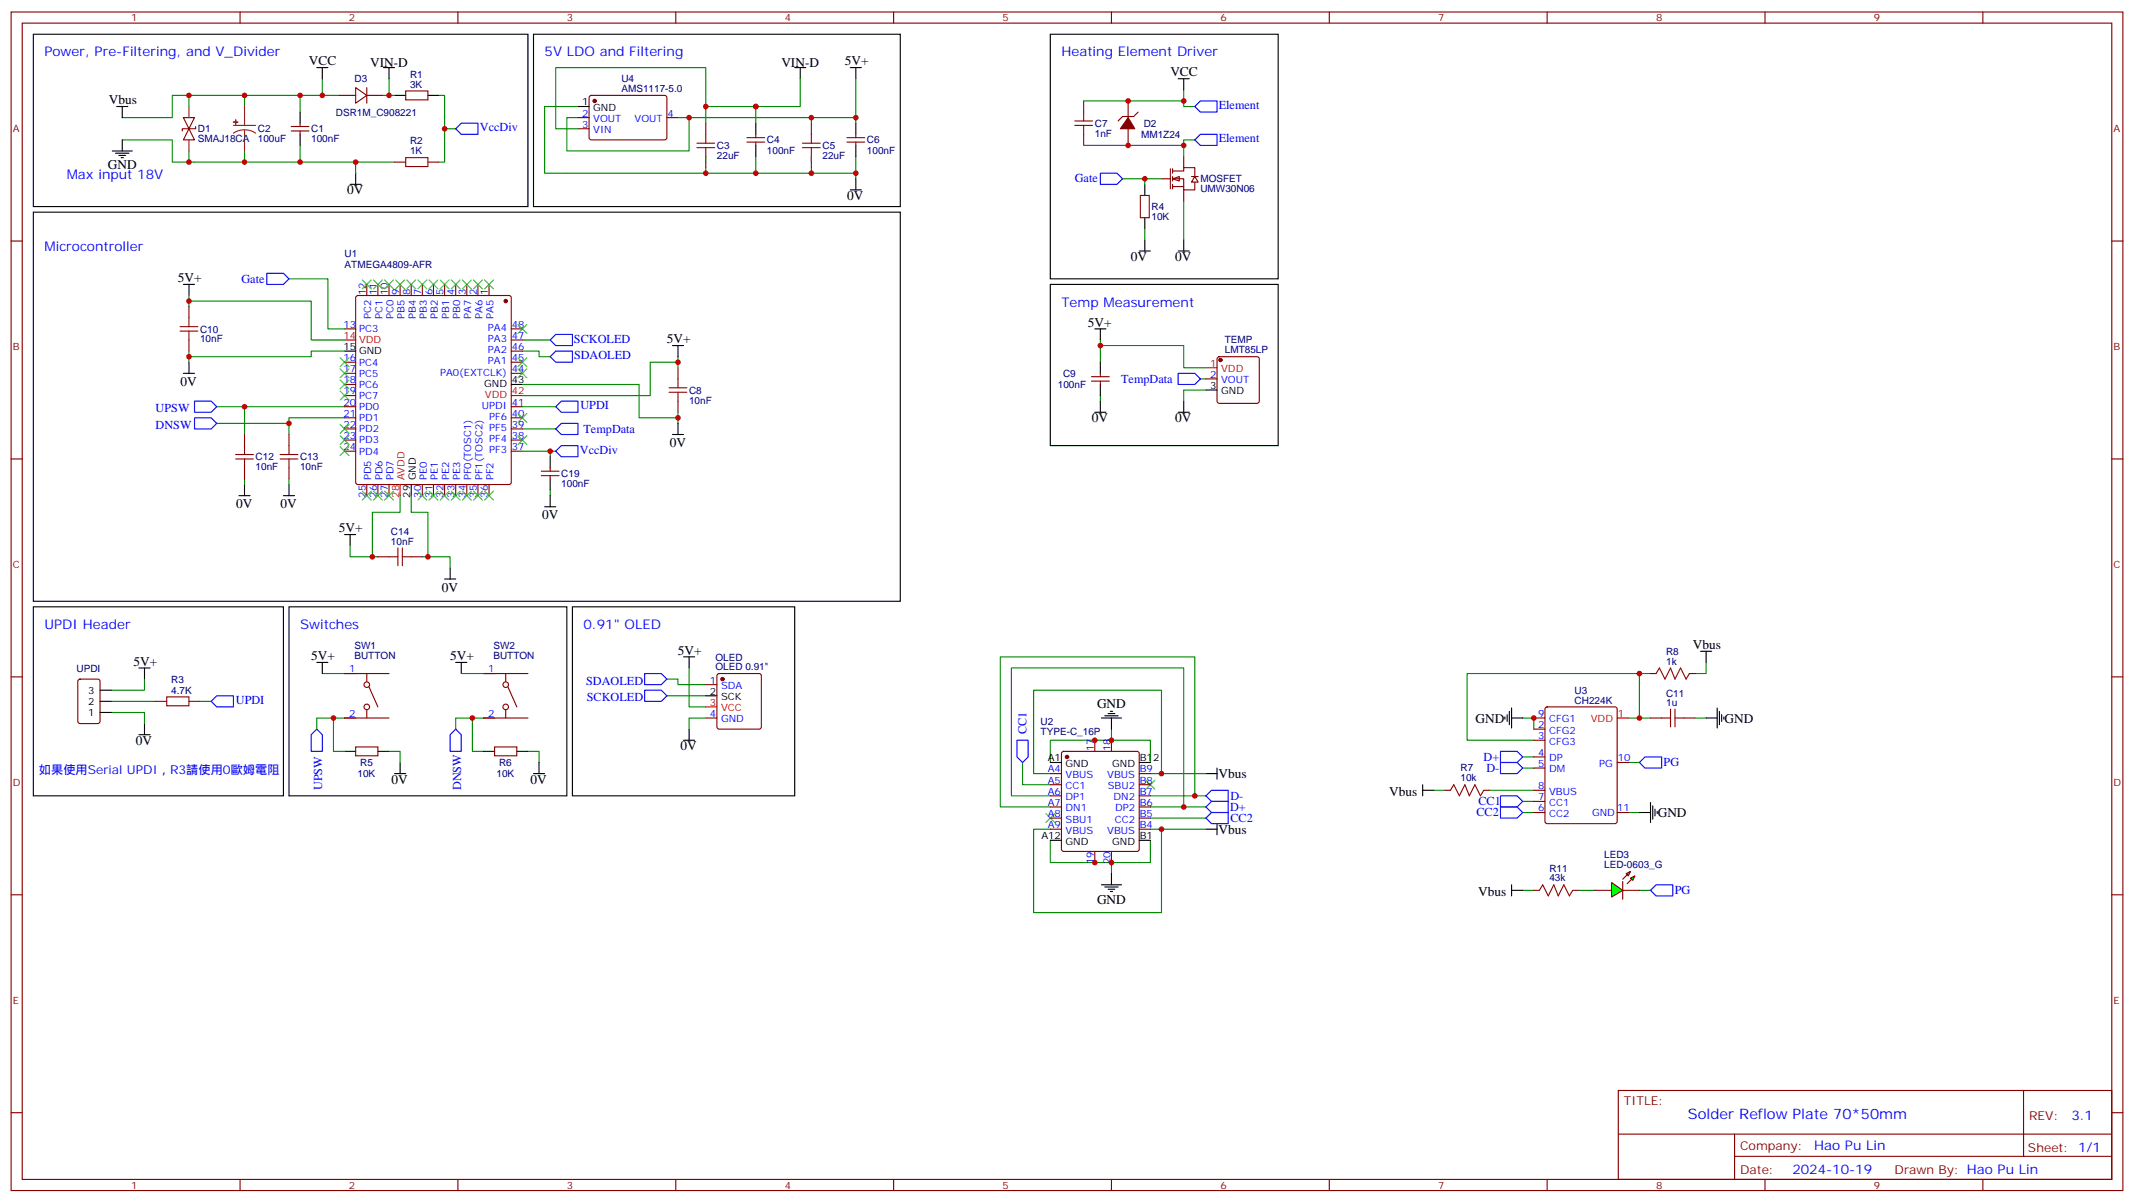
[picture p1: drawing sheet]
<svg xmlns="http://www.w3.org/2000/svg" width="677mm" height="381mm" viewBox="0 0 677 381" stroke-linecap="round" stroke-linejoin="round" font-family="sans-serif">
<g fill="none" stroke="#870000" stroke-width=".35">
<path d="M3.5 3.8h670.3v374h-670.3zM7.1 7.3h663.2v366.9h-663.2zM76.2 3.8v3.5M145.3 3.8v3.5M214.5 3.8v3.5M283.6 3.8v3.5M352.8 3.8v3.5M421.9 3.8v3.5M491.1 3.8v3.5M560.2 3.8v3.5M629.4 3.8v3.5M224 39.1v3.5"/>
<path d="M257.5 39.1v3.5M224 49.7v3.5M237.1 43.7h5.6M237.1 45.1h5.6M239.9 42.6v1.1M239.9 45.1v1M257.5 49.7v3.5M3.5 76.5h3.6M361.9 62h2.9v7.1h-2.9zM670.3 76.5h3.5M346.4 119.5h5.7M349.2 118.5v1"/>
<path d="M346.4 120.9h5.7M349.2 120.9v1.1M3.5 145.6h3.6M171.8 150.9h5.6M171.8 149.5h5.6M174.6 148.4v1.1M174.6 150.9v1.1M670.3 145.6h3.5M3.5 214.8h3.6M670.3 214.8h3.5M112.9 237h7v2.8h-7zM157 237h7v2.8h-7z"/>
<path d="M3.5 283.9h3.6M670.3 283.9h3.5M3.5 353.1h3.6M513.6 346h156.7v28.2h-156.7zM513.7 359.9h156.4M550.6 359.9v14.1M642.3 346v20.9M670.3 353.1h3.5M76.2 374.2v3.6M145.3 374.2v3.6M214.5 374.2v3.6M283.6 374.2v3.6"/>
<path d="M352.8 374.2v3.6M421.9 374.2v3.6M491.1 374.2v3.6M550.6 366.9h119.5M560.2 374.2v3.6M629.4 374.2v3.6"/>
</g>
<g fill="none" stroke="#008700" stroke-width=".35">
<path d="M61.7 30.3h15.9M77.6 30.3v3.5M95.2 30.3v5.3M102.3 25v5.3h-24.7M239.9 33.8v5.3M257.5 37.3v1.8M38.8 44.4h15.9v7h58.2M77.6 47.9v3.5M95.2 46.1v5.3M224 53.2v1.8M239.9 49.7v5.3M257.5 49.7v1.7"/>
<path d="M257.5 53.2v1.8M271.6 49.7v7M349.2 107.9v1.7M375.7 109.6h-26.5v5.3M68.8 129h40.6M77.6 129v8.9M91.7 134.3v3.6M109.4 132.6h-17.7v1.7h-22.9M349.2 125.5v1.8M77.6 152v1.7M91.7 152v1.7M174.6 143.2v1.7"/>
<path d="M174.6 155.5v1.8M153.5 227.8h-3.6v10.6h3.6M167.6 238.4h3.5v3.5"/>
</g>
<path d="M221.2 46.8h5.6M221.2 45.4h5.6M224 42.6v2.8M224 46.8v2.9M254.7 46.8h5.6M254.7 45.4h5.6M257.5 42.6v2.8M257.5 46.8v2.9" fill="none" stroke="#a10000" stroke-width=".35"/>
<path d="M61.7 132.6h5.3l1.8 1.7-1.8 1.8h-5.3zM61.7 127.3h5.3l1.8 1.7-1.8 1.8h-5.3z" fill="none" stroke="#00f" stroke-width=".35"/>
<g fill="none" stroke="#000" stroke-width=".35">
<path d="M10.6 10.9h157v54.6h-157zM169.3 10.9h116.5v54.6h-116.5zM333.4 10.9h72.3v77.6h-72.3zM239.9 39.1v3.5M111.1 58.5h3.6M112.9 55v3.5M239.9 46.1v3.6M271.6 56.7v3.6M363.4 58.5v3.5M269.9 60.3h3.5M361.6 79.7h3.5M363.4 69.1v3.5"/>
<path d="M363.4 76.1v3.6M373.9 79.7h3.6M375.7 76.1v3.6M333.4 90.2h72.3v51.2h-72.3zM58.2 118.5h3.5M60 114.9v3.6M349.2 114.9v3.6M347.5 130.8h3.5M349.2 122v3.5M349.2 127.3v3.5M373.9 130.8h3.6M375.7 127.3v3.5"/>
<path d="M75.8 157.3h3.6M77.6 153.7v3.6M90 157.3h3.5M91.7 153.7v3.6M174.6 144.9v3.5M174.6 152v3.5M174.6 157.3v3.5M172.9 160.8h3.5M10.6 192.5h79.4v60h-79.4zM91.7 192.5h88.2v60h-88.2zM181.7 192.5h70.5v60h-70.5zM144.6 210.2h3.6"/>
<path d="M146.4 210.2v3.5M44.1 233.1h3.5M45.9 229.6v3.5M109.4 238.4h3.5M119.9 238.4h3.6M153.5 238.4h3.5M164 238.4h3.6M217 234.9h3.5M218.7 231.4v3.5M125.2 245.5h3.6M127 241.9v3.6M169.3 245.5h3.6"/>
<path d="M171.1 241.9v3.6"/>
</g>
<path d="M372.2 56.7l2.1-.7v1.4z" fill="#fff" stroke="#870000" stroke-width=".35"/>
<g fill="none" stroke="#870000" stroke-width=".35">
<path d="M58.2 37.3h3.5l-1.7 3.6zM95.2 39.1v1M107.6 30.3h5.3M112.9 27.8l3.5 2.5-3.5 2.4zM116.4 30.3h5.3M116.4 27.8v4.9M128.8 28.9h7v2.8h-7zM344 32v3.6M358.1 32v5.3M361.2 35.6l-1.4 1.4h-3.5l-1.4 1.4M60 40.9l1.7 3.5h-3.5zM62.1 40.1v.8h-4.2v.7"/>
<path d="M92.4 41.6h5.7M92.4 40.1h5.7M95.2 41.6v1M125.2 51.4h3.6M135.8 51.4h3.5M268.8 43.7h5.7M268.8 45.1h5.7M271.6 42.6v1.1M271.6 45.1v1M344 42.6v3.5M358.1 40.9v5.2M368.7 56.7h2.8"/>
<path d="M371.5 53.6v6.3M372.2 54.3h3.5v-1.1h3.5v2.8M372.2 56.7h3.5v3.6h3.5v-2.5M372.2 59.2h3.5M372.2 53.6v1.4M372.2 56v1.4M372.2 58.5v1.4M375.7 49.7v3.5M378.2 56h2.1M379.2 56l1.1 1.8h-2.1zM375.7 60.3v3.5M60 97.3v3.5"/>
<path d="M113.1 94l.5-.2h48l.5 .2 .2 .5v58.5l-.3 .5-.4 .2h-48l-.5-.2-.2-.5v-58.5zM116.4 90.2v3.6M119.9 90.2v3.6M123.5 90.2v3.6M127 90.2v3.6M130.5 90.2v3.6M134.1 90.2v3.6M137.6 90.2v3.6M141.1 90.2v3.6M144.6 90.2v3.6M148.2 90.2v3.6M151.7 90.2v3.6"/>
<path d="M155.2 90.2v3.6M60 107.9v3.5M109.4 104.4h3.5M109.4 114.9h3.5M109.4 118.5h3.5M162.3 104.4h3.5M162.3 114.9h3.5M162.3 118.5h3.5M162.3 107.9h3.5M162.3 111.4h3.5M215.2 116.7v3.5M386.5 113.4l.5-.2h12l.5 .2 .2 .5v13.4l-.2 .5-.5 .2h-12l-.5-.2-.2-.5v-13.4z"/>
<path d="M77.6 137.9v3.5M91.7 137.9v3.5M109.4 122h3.5M109.4 125.5h3.5M109.4 129h3.5M109.4 132.6h3.5M109.4 136.1h3.5M109.4 139.6h3.5M162.3 129h3.5M162.3 132.6h3.5M162.3 136.1h3.5M162.3 139.6h3.5"/>
<path d="M215.2 127.3v3.5M382.8 120.2h3.5M77.6 148.4v3.6M91.7 148.4v3.6M109.4 143.2h3.5M116.4 153.7v3.6M119.9 153.7v3.6M123.5 153.7v3.6M134.1 153.7v3.6M137.6 153.7v3.6M141.1 153.7v3.6M144.6 153.7v3.6"/>
<path d="M148.2 153.7v3.6M151.7 153.7v3.6M155.2 153.7v3.6M162.3 143.2h3.5M119.9 176.7h3.6M130.5 176.7h3.6M24.9 215.7l.5-.2h5.6l.7 .4v13l-.4 .6-5.9 .1-.7-.5v-12.9zM109.4 213.7h14.1M116.4 213.7v2.5M117.1 217.9l2.8 6.4M153.5 213.7h14.1M160.5 213.7v2.5"/>
<path d="M161.2 217.9l2.8 6.4M224 217.2h3.5M227.8 213.9l.4-.2h12.7l.5 .2 .3 .5v16.2l-.3 .5-.5 .3h-12.7l-.5-.3-.2-.5v-16.2zM49.4 222.5h3.5M60 222.5h3.5M109.4 227.8h14.1M116.4 225.4v2.4M153.5 227.8h14.1M160.5 225.4v2.4M224 227.8h3.5M337.1 238.6l.5-.2h23.3l.5 .2 .2 .5v30.4l-.2 .5-.5 .2h-23.3l-.5-.3-.2-.4v-30.4zM347.5 234.9v3.5"/>
<path d="M352.8 234.9v3.5M333.4 245.5h3.5M333.4 249h3.5M333.4 252.5h3.5M333.4 256h3.5M333.4 259.6h3.5M361.6 245.5h3.5M361.6 249h3.5M361.6 252.5h3.5M361.6 256h3.5M361.6 259.6h3.5M333.4 263.1h3.5"/>
<path d="M347.5 270.2v3.5M352.8 270.2v3.5M361.6 263.1h3.5M506.2 282.5h5.3M515.1 282.5h5.2"/>
<circle cx="116.4" cy="217.2" r=".88"/>
<circle cx="160.5" cy="217.2" r=".88"/>
<circle cx="116.4" cy="224.3" r=".88"/>
<circle cx="160.5" cy="224.3" r=".88"/>
</g>
<g fill="none" stroke="#008700" stroke-width=".35">
<path d="M60 30.3v3.5M61.7 30.3h-7v7h-15.9M102.3 30.3h5.3M121.7 30.3h3.5M123.5 25v5.3M139.3 30.3h1.8v21.1h-1.8M254 25v8.8h-30v5.3M271.6 37.3v1.8M344 32h31.7M375.7 28.5v5.3h3.5M60 47.9v3.5M125.2 51.4h-12.3v3.6"/>
<path d="M141.1 40.9h3.5M179.9 55h91.7M224 49.7v1.7M344 46.1h31.7M356.3 56.7h12.4M363.4 56.7v1.8M379.2 44.4h-3.5v5.3M363.4 72.6v3.5M375.7 63.8v12.3M60 95.5h38.8v12.4h10.6M60 93.8v3.5M91.7 88.5h12.4v15.9h5.3"/>
<path d="M60 111.4v3.5M109.4 111.4h-10.6v1.8h-38.8M165.8 111.4h5.3v1.8h3.5M165.8 107.9h8.8M215.2 114.9h-8.8v10.6h-40.6M215.2 113.2v3.5M375.7 109.6v7.1h7.1M165.8 122h37v10.6h12.4M165.8 136.1h10.6M165.8 129h10.6M215.2 130.8v3.5M381 120.2h1.8"/>
<path d="M382.8 123.8h-7.1v3.5M127 157.3v5.3h-8.8v14.1M130.5 157.3v5.3h5.3v14.1M165.8 143.2h10.6M111.1 173.1v3.6h8.8M134.1 176.7h8.8v3.5M45.9 215.5v3.5h-10.6M102.3 213.7h7.1M146.4 213.7h7.1M211.7 215.5h3.5v1.7h8.8M218.7 211.9v12.4h5.3M35.3 226.1h10.6v3.5"/>
<path d="M35.3 222.5h14.1M63.5 222.5h3.5M105.8 227.8h-5.3v3.6M109.4 227.8h-3.6v10.6h3.6M123.5 238.4h3.5v3.5M149.9 227.8h-5.3v3.6M211.7 220.8h12.3M224 227.8h-5.3v3.6M352.8 231.4v3.5M324.6 241.9v7.1h8.8M333.4 252.5h-12.4v-40.6h54.7v44.1h-10.6M333.4 245.5h-5.3v-26.5h40.6v26.5h-3.6"/>
<path d="M333.4 241.9v-7h31.7v7M365.1 252.5h14.1v-44.1h-61.7v47.6h15.9M365.1 259.6h17.7M368.7 245.5h14.1M375.7 256h7.1M379.2 252.5h3.6M333.4 263.1h-5.3v26.5h40.6v-26.5h-3.6M333.4 266.6v7.1h31.7v-7.1M352.8 273.7v3.5M368.7 263.1h14.1M483.3 282.5h3.5M500.9 282.5h5.3"/>
<path d="M520.3 282.5h3.6"/>
</g>
<g fill="none" stroke="#000" stroke-width=".35">
<path d="M95.2 35.6v3.5M100.5 21.4h3.6M102.3 21.4v3.6M121.7 21.4h3.5M123.5 21.4v3.6M125.2 30.3h3.6M135.8 30.3h3.5M252.2 21.4h3.6M254 21.4v3.6M269.9 21.4h3.5M271.6 21.4v3.6M271.6 39.1v3.5"/>
<path d="M373.9 25h3.6M375.7 25v3.5M95.2 42.6v3.5M271.6 46.1v3.6M10.6 67.3h275.2v123.5h-275.2zM58.2 90.2h3.5M60 90.2v3.6M109.4 111.4h3.5M213.4 109.6h3.6M215.2 109.6v3.6M347.5 104.4h3.5M349.2 104.4v3.5"/>
<path d="M162.3 122h3.5M213.4 137.9h3.6M215.2 134.3v3.6M382.8 123.8h3.5M130.5 153.7v3.6M109.4 169.6h3.5M111.1 169.6v3.5M141.1 183.7h3.5M142.9 180.2v3.5M31.7 219h3.6M44.1 211.9h3.5M45.9 211.9v3.6"/>
<path d="M100.5 210.2h3.6M102.3 210.2v3.5M217 208.4h3.5M218.7 208.4v3.5M31.7 226.1h3.6M31.7 222.5h3.6M224 220.8h3.5M349.6 227.8h6.4M350.7 227.1h4.2M351.7 226.4h2.1M352.4 225.7h.7M352.8 227.8v3.6"/>
<path d="M333.4 241.9h3.5M361.6 241.9h3.5M382.8 245.5h3.5M386.3 243.7v3.5M333.4 266.6h3.5M352.8 277.2v3.5M361.6 266.6h3.5M382.8 263.1h3.5M386.3 261.3v3.6M349.6 280.7h6.4M350.7 281.4h4.2M351.7 282.2h2.1"/>
<path d="M352.4 282.9h.7M479.8 282.5h3.5M479.8 280.7v3.6"/>
</g>
<g fill="none" stroke="#a10000" stroke-width=".35">
<path d="M341.1 38.4h5.7M341.1 39.8h5.7M344 35.6v2.8M344 39.8v2.8M128.8 50h7v2.8h-7zM57.1 103.6h5.7M57.1 105.1h5.7M60 100.8v2.8M60 105.1v2.8M212.4 124.5h5.6M212.4 123h5.6M215.2 120.2v2.8"/>
<path d="M215.2 124.5v2.8M74.8 144.2h5.6M74.8 145.6h5.6M77.6 141.4v2.8M77.6 145.6v2.8M88.9 144.2h5.6M88.9 145.6h5.6M91.7 141.4v2.8M91.7 145.6v2.8M123.5 176.7h2.8M126.3 173.8v5.7M127.7 173.8v5.7"/>
<path d="M127.7 176.7h2.8M52.9 221.1h7.1v2.8h-7.1z"/>
</g>
<g fill="none" stroke="#00f" stroke-width=".35">
<path d="M146.4 39.1h5.3v3.5h-5.3l-1.8-1.7zM379.2 33.8l1.8-1.8h5.3v3.6h-5.3zM349.2 55h5.3l1.8 1.7-1.8 1.8h-5.3zM381 42.6h5.3v3.5h-5.3l-1.8-1.7zM84.7 86.7h5.3l1.7 1.8-1.7 1.7h-5.3zM174.6 107.9l1.8-1.8h5.3v3.5h-5.3zM174.6 113.2l1.8-1.8h5.3v3.5h-5.3zM373.9 118.5h5.3l1.8 1.7-1.8 1.8h-5.3zM176.4 136.1l1.8-1.8h5.2v3.6h-5.2zM176.4 129l1.8-1.7h5.2v3.5h-5.2zM176.4 143.2l1.8-1.8h5.2v3.5h-5.2zM204.6 219h5.3l1.8 1.8-1.8 1.7h-5.3z"/>
<path d="M204.6 213.7h5.3l1.8 1.8-1.8 1.7h-5.3zM67 222.5l1.8-1.7h5.3v3.5h-5.3zM100.5 231.4l1.8 1.7v5.3h-3.5v-5.3zM144.6 231.4l1.8 1.7v5.3h-3.5v-5.3zM322.8 234.9h3.5v5.3l-1.7 1.7-1.8-1.7zM382.8 252.5l1.7-1.7h5.3v3.5h-5.3zM382.8 256l1.7-1.7h5.3v3.5h-5.3zM382.8 259.6l1.7-1.8h5.3v3.5h-5.3zM525.6 280.7h5.3v3.6h-5.3l-1.7-1.8z"/>
</g>
<g fill="#870000" stroke="#870000" stroke-width=".35">
<path d="M358.1 37.3l2.1 3.6h-4.6z"/>
<circle cx="387.3" cy="114.2" r=".53"/>
<circle cx="229.3" cy="215.5" r=".53"/>
<circle cx="160.5" cy="95.5" r=".53"/>
<circle cx="338.7" cy="240.2" r=".53"/>
</g>
<path d="M109.4 107.9h3.5M382.8 116.7h3.5M162.3 125.5h3.5M127 153.7v3.6M224 224.3h3.5" fill="none" stroke="#f00" stroke-width=".35"/>
<path d="M60 33.8v3.5M74.1 39.8h7M77.6 33.8v6M60 44.4v3.5M77.6 41.2l1.9 .2 1.6 .9M77.6 41.2l-1.8 .2-1.7 .9M77.6 41.2v6.7" fill="none" stroke="#8c2424" stroke-width=".35"/>
<g fill="#8c2424" stroke="#8c2424" stroke-width=".35">
<path d="M74.1 38.7l1.4 .1z"/>
<path d="M74.8 38v1.4z"/>
</g>
<g fill="none" stroke="#3c3" stroke-width=".35">
<path d="M115 88.8l2.8 2.9M117.8 88.8l-2.8 2.9M118.5 88.8l2.9 2.9M121.4 88.8l-2.9 2.9M122.1 88.8l2.8 2.9M124.9 88.8l-2.8 2.9M125.6 88.8l2.8 2.9M128.4 88.8l-2.8 2.9M129.1 88.8l2.8 2.9M131.9 88.8l-2.8 2.9M132.6 88.8l2.9 2.9M135.5 88.8l-2.9 2.9"/>
<path d="M136.2 88.8l2.8 2.9M139 88.8l-2.8 2.9M139.7 88.8l2.8 2.9M142.5 88.8l-2.8 2.9M143.2 88.8l2.8 2.9M146 88.8l-2.8 2.9M146.8 88.8l2.8 2.9M149.6 88.8l-2.8 2.9M150.3 88.8l2.8 2.9M153.1 88.8l-2.8 2.9M153.8 88.8l2.8 2.9M156.6 88.8l-2.8 2.9"/>
<path d="M107.9 117.1l2.9 2.8M107.9 113.5l2.9 2.8M110.8 113.5l-2.9 2.8M110.8 117.1l-2.9 2.8M164.4 113.5l2.8 2.8M164.4 102.9l2.8 2.9M164.4 117.1l2.8 2.8M167.2 102.9l-2.8 2.9M167.2 113.5l-2.8 2.8M167.2 117.1l-2.8 2.8M107.9 138.2l2.9 2.8M107.9 134.7l2.9 2.8"/>
<path d="M107.9 124.1l2.9 2.8M107.9 120.6l2.9 2.8M110.8 120.6l-2.9 2.8M110.8 124.1l-2.9 2.8M110.8 134.7l-2.9 2.8M110.8 138.2l-2.9 2.8M164.4 131.2l2.8 2.8M164.4 138.2l2.8 2.8M167.2 131.2l-2.8 2.8M167.2 138.2l-2.8 2.8M107.9 141.7l2.9 2.9M110.8 141.7l-2.9 2.9"/>
<path d="M115 155.9l2.8 2.8M117.8 155.9l-2.8 2.8M118.5 155.9l2.9 2.8M121.4 155.9l-2.9 2.8M122.1 155.9l2.8 2.8M124.9 155.9l-2.8 2.8M132.6 155.9l2.9 2.8M135.5 155.9l-2.9 2.8M136.2 155.9l2.8 2.8M139 155.9l-2.8 2.8M139.7 155.9l2.8 2.8M142.5 155.9l-2.8 2.8"/>
<path d="M143.2 155.9l2.8 2.8M146 155.9l-2.8 2.8M146.8 155.9l2.8 2.8M149.6 155.9l-2.8 2.8M150.3 155.9l2.8 2.8M153.1 155.9l-2.8 2.8M153.8 155.9l2.8 2.8M156.6 155.9l-2.8 2.8M332 258.2l2.8 2.8M334.8 258.2l-2.8 2.8M363.7 247.6l2.8 2.8M366.5 247.6l-2.8 2.8"/>
</g>
<g fill="#0f0" stroke="#870000" stroke-width=".35">
<path d="M517.5 278.6l1.4-.7-.7 1.4z"/>
<path d="M516.1 277.2l1.4-.7-.7 1.4z"/>
</g>
<g fill="#870000" stroke="#870000" stroke-width=".35">
<path d="M516.5 280.4l1.4-1.4z"/>
<path d="M516.5 277.6l-1.4 1.4z"/>
</g>
<path d="M515.1 279.7v5.6z" fill="#f00" stroke="#870000" stroke-width=".35"/>
<path d="M511.5 280l3.6 2.5-3.6 2.1z" fill="#0f0" stroke="#870000" stroke-width=".35"/>
<path d="M525.6 213.7l1.1-1.8 1.8 3.6 1.7-3.6 1.4 3.6 1.8-3.6 1.8 3.6 1-1.8M527.4 227.8h2.8M530.2 225v5.6M531.6 225v5.6M531.6 227.8h2.9M460.4 250.8l1-1.8 1.8 3.5 1.8-3.5 1.4 3.5 1.7-3.5 1.8 3.5 1.1-1.7M488.6 282.5l1.1-1.8 1.7 3.6 1.8-3.6 1.4 3.6 1.8-3.6 1.7 3.6 1.1-1.8" fill="none" stroke="#a10000" stroke-width=".35"/>
<g fill="none" stroke="#870000" stroke-width=".35">
<path d="M183.4 37.3h3.6M187.2 30.5l.5-.2h23.5l.5 .7-.1 12.9-.6 .5-23.6-.1-.4-.6v-12.7zM211.7 37.3h3.5M183.4 40.9h3.6M523.9 213.7h1.7M536.2 213.7h1.8M486.8 227.8h3.6M486.8 231.4h3.6M486.8 234.9h3.6M490.6 224.5l.5-.2h21.5l.6 .4 .1 35.9-.5 .7h-21.7l-.7-.4v-35.9zM523.9 227.8h3.5M534.5 227.8h3.5"/>
<path d="M458.6 250.8h1.8M471 250.8h1.7M486.8 250.8h3.6M486.8 240.2h3.6M486.8 243.7h3.6M486.8 257.8h3.6M486.8 254.3h3.6M513.3 257.8h3.5M513.3 241.9h3.5M486.8 282.5h1.8M499.2 282.5h1.7"/>
</g>
<g fill="none" stroke="#008700" stroke-width=".35">
<path d="M183.4 33.8h-10.5v21.2h7M183.4 37.3h-3.5v10.6h38.8v-10.6M224 33.8v-12.4h-47.6v19.5h7M271.6 25v12.3h-56.4M520.3 213.7h3.6M541.5 210.2v3.5h-3.5M483.3 227.8h3.5v3.6M516.8 227.8h3.5M523.9 227.8h-3.6v-14.1h-54.6v21.2h21.1M538 227.8h3.5M455.1 250.8h3.5M472.7 250.8h14.1"/>
<path d="M483.3 257.8h3.5M483.3 254.3h3.5M483.3 240.2h3.5M483.3 243.7h3.5M516.8 241.9h3.5M516.8 257.8h3.5"/>
</g>
<path d="M476.2 238.4h5.3l1.8 1.8-1.8 1.7h-5.3zM476.2 252.5h5.3l1.8 1.8-1.8 1.7h-5.3zM476.2 256h5.3l1.8 1.8-1.8 1.8h-5.3zM476.2 241.9h5.3l1.8 1.8-1.8 1.8h-5.3zM520.3 241.9l1.8-1.7h5.3v3.5h-5.3z" fill="none" stroke="#00f" stroke-width=".35"/>
<g fill="none" stroke="#000" stroke-width=".35">
<path d="M37 33.8h3.6M38.8 33.8v3.5M183.4 33.8h3.6M35.6 47.9h6.4M36.7 48.6h4.2M37.7 49.3h2.2M38.5 50h.7M38.8 44.4v3.5M539.8 206.7h3.5M541.5 206.7v3.5M477.7 227.5v.7M478.4 226.8v2.1"/>
<path d="M479.1 225.7v4.2M479.8 227.8h3.5M479.8 224.6v6.4M541.5 227.8h3.5M545 224.6v6.4M545.7 225.7v4.2M546.5 226.8v2.1M547.2 227.5v.7M451.6 250.8h3.5M451.6 249v3.5M520.3 257.8h3.6M523.9 254.6v6.4"/>
<path d="M524.6 255.7v4.2M525.3 256.8v2.1M526 257.5v.7"/>
</g>
<path d="M513.3 227.8h3.5" fill="none" stroke="#f00" stroke-width=".35"/>
<circle cx="188.7" cy="32" r=".53" fill="#870000" stroke="#870000" stroke-width=".35"/>
<g fill="#c00">
<circle cx="141.1" cy="40.9" r=".88"/>
<circle cx="257.5" cy="55" r=".88"/>
<circle cx="224" cy="55" r=".88"/>
<circle cx="239.9" cy="55" r=".88"/>
<circle cx="77.6" cy="129" r=".88"/>
<circle cx="91.7" cy="134.3" r=".88"/>
<circle cx="349.3" cy="109.6" r=".88"/>
<circle cx="77.6" cy="51.4" r=".88"/>
<circle cx="95.3" cy="51.4" r=".88"/>
<circle cx="95.3" cy="30.3" r=".88"/>
<circle cx="224" cy="33.8" r=".88"/>
<circle cx="271.6" cy="55" r=".88"/>
<circle cx="257.5" cy="37.3" r=".88"/>
<circle cx="271.6" cy="37.3" r=".88"/>
<circle cx="363.4" cy="56.7" r=".88"/>
<circle cx="77.6" cy="30.3" r=".88"/>
<circle cx="375.7" cy="32" r=".88"/>
<circle cx="358.1" cy="32" r=".88"/>
<circle cx="375.7" cy="46.1" r=".88"/>
<circle cx="358.1" cy="46.1" r=".88"/>
<circle cx="239.9" cy="33.8" r=".88"/>
<circle cx="112.9" cy="51.4" r=".88"/>
<circle cx="102.3" cy="30.3" r=".88"/>
<circle cx="123.5" cy="30.3" r=".88"/>
<circle cx="60" cy="95.5" r=".88"/>
<circle cx="60" cy="113.2" r=".88"/>
<circle cx="215.2" cy="114.9" r=".88"/>
<circle cx="215.2" cy="132.6" r=".88"/>
<circle cx="174.6" cy="143.2" r=".88"/>
<circle cx="118.2" cy="176.7" r=".88"/>
<circle cx="135.8" cy="176.7" r=".88"/>
<circle cx="60" cy="30.3" r=".88"/>
<circle cx="60" cy="51.4" r=".88"/>
<circle cx="105.8" cy="227.8" r=".88"/>
<circle cx="149.9" cy="227.8" r=".88"/>
<circle cx="379.2" cy="252.5" r=".88"/>
<circle cx="375.7" cy="256" r=".88"/>
<circle cx="368.7" cy="263.1" r=".88"/>
<circle cx="368.7" cy="245.5" r=".88"/>
<circle cx="352.8" cy="273.7" r=".88"/>
<circle cx="347.5" cy="273.7" r=".88"/>
<circle cx="347.5" cy="234.9" r=".88"/>
<circle cx="352.8" cy="234.9" r=".88"/>
<circle cx="520.3" cy="227.8" r=".88"/>
<circle cx="520.3" cy="213.7" r=".88"/>
<circle cx="486.8" cy="227.8" r=".88"/>
<circle cx="218.7" cy="37.3" r=".88"/>
</g>
<text font-size="4.6" fill="#00f" x="535.7" y="355">Solder Reflow Plate 70*50mm</text>
<g font-size="4.2" fill="#00f">
<text x="14.1" y="17.9">Power, Pre-Filtering, and V_Divider</text>
<text x="172.9" y="17.9">5V LDO and Filtering</text>
<text x="336.9" y="17.9">Heating Element Driver</text>
<text x="21.2" y="56.7">Max input 18V</text>
<text x="14.1" y="79.7">Microcontroller</text>
<text x="336.9" y="97.3">Temp Measurement</text>
<text x="14.1" y="199.6">UPDI Header</text>
<text x="95.2" y="199.6">Switches</text>
<text x="185.2" y="199.6">0.91&quot; OLED</text>
<text x="657.4" y="355.3">3.1</text>
<text x="575.8" y="364.8">Hao Pu Lin</text>
<text x="568.9" y="372.6">2024-10-19</text>
</g>
<g font-size="4.2">
<text x="98.1" y="20.7">VCC</text>
<text x="117.5" y="21.1">VIN-D</text>
<text x="248" y="21.1">VIN-D</text>
<text x="268.1" y="20.7">5V+</text>
<text x="371.5" y="24.3">VCC</text>
<text x="34.6" y="33.1">Vbus</text>
<text x="34.2" y="53.6">GND</text>
<text x="110.2" y="61.6">0V</text>
<text x="268.9" y="63.4">0V</text>
<text x="358.9" y="82.8">0V</text>
<text x="373" y="82.8">0V</text>
<text x="56.4" y="89.5">5V+</text>
<text x="345.2" y="103.6">5V+</text>
<text x="211.7" y="108.9">5V+</text>
<text x="57.3" y="122.4">0V</text>
<text x="346.6" y="134">0V</text>
<text x="373" y="134">0V</text>
<text x="212.6" y="141.8">0V</text>
<text x="74.9" y="161.2">0V</text>
<text x="89" y="161.2">0V</text>
<text x="172" y="164.8">0V</text>
<text x="107.6" y="168.9">5V+</text>
<text x="140.2" y="187.8">0V</text>
<text x="98.8" y="209.5">5V+</text>
<text x="142.9" y="209.5">5V+</text>
<text x="215.2" y="207.7">5V+</text>
<text x="537.3" y="206">Vbus</text>
<text x="42.3" y="211.2">5V+</text>
<text x="348.2" y="224.6">GND</text>
<text x="468.3" y="229.3">GND</text>
<text x="547.3" y="229.3">GND</text>
<text x="43.2" y="236.3">0V</text>
<text x="216" y="238">0V</text>
<text x="124.3" y="248.6">0V</text>
<text x="168.4" y="248.6">0V</text>
<text x="386.7" y="246.8">Vbus</text>
<text x="441" y="252.5">Vbus</text>
<text x="526.2" y="259.2">GND</text>
<text x="386.7" y="264.5">Vbus</text>
<text x="348.2" y="286.8">GND</text>
<text x="469.2" y="284.3">Vbus</text>
</g>
<g font-size="3.9" fill="#00f">
<text x="386.8" y="34.5">Element</text>
<text x="152.3" y="41.6">VccDiv</text>
<text x="386.8" y="45.1">Element</text>
<text x="341.2" y="57.8">Gate</text>
<text x="76.6" y="89.8">Gate</text>
<text x="182.2" y="108.7">SCKOLED</text>
<text x="182.2" y="114">SDAOLED</text>
<text x="355.8" y="121.6">TempData</text>
<text x="49.4" y="130.8">UPSW</text>
<text x="184.2" y="129.7">UPDI</text>
<text x="49.4" y="136.1">DNSW</text>
<text x="185.2" y="137.5">TempData</text>
<text x="184.1" y="143.9">VccDiv</text>
<text x="186" y="217.2">SDAOLED</text>
<text x="74.9" y="223.2">UPDI</text>
<text x="186.3" y="222.5">SCKOLED</text>
<text x="325.9" y="233" transform="rotate(-90 325.9 233)">CC1</text>
<text x="12.3" y="245.5">如果使用Serial UPDI，R3請使用0歐姆電阻</text>
<text x="470.9" y="241.3">D+</text>
<text x="471.8" y="244.9">D-</text>
<text x="528" y="243.2">PG</text>
<text x="102.3" y="250.8" transform="rotate(-90 102.3 250.8)">UPSW</text>
<text x="146.4" y="250.8" transform="rotate(-90 146.4 250.8)">DNSW</text>
<text x="390.4" y="257.4">D+</text>
<text x="390.5" y="253.9">D-</text>
<text x="469.3" y="255.5">CC1</text>
<text x="390.5" y="260.9">CC2</text>
<text x="468.6" y="258.9">CC2</text>
<text x="531.6" y="283.8">PG</text>
</g>
<g font-size="3.9" fill="#800">
<text x="515.4" y="350.6">TITLE:</text>
<text x="644" y="355.3">REV:</text>
<text x="552.3" y="364.8">Company:</text>
<text x="643.7" y="365.4">Sheet: 1/1</text>
<text x="552.3" y="372.5">Date:</text>
<text x="601.4" y="372.6">Drawn By: Hao Pu Lin</text>
</g>
<g font-size="3.2" fill="#800">
<text x="41.6" y="6.8">1</text>
<text x="110.8" y="6.8">2</text>
<text x="179.9" y="6.8">3</text>
<text x="249.1" y="6.8">4</text>
<text x="318.2" y="6.8">5</text>
<text x="387.3" y="6.8">6</text>
<text x="456.5" y="6.8">7</text>
<text x="525.6" y="6.8">8</text>
<text x="594.8" y="6.8">9</text>
<text x="4.1" y="41.9">A</text>
<text x="670.8" y="41.9">A</text>
<text x="4.1" y="111.1">B</text>
<text x="670.8" y="111.1">B</text>
<text x="4.1" y="180.2">C</text>
<text x="670.8" y="180.2">C</text>
<text x="4.1" y="249.3">D</text>
<text x="670.8" y="249.3">D</text>
<text x="4.1" y="318.5">E</text>
<text x="670.8" y="318.5">E</text>
<text x="41.6" y="377.2">1</text>
<text x="110.8" y="377.2">2</text>
<text x="179.9" y="377.2">3</text>
<text x="249.1" y="377.2">4</text>
<text x="318.2" y="377.2">5</text>
<text x="387.3" y="377.2">6</text>
<text x="456.5" y="377.2">7</text>
<text x="525.6" y="377.2">8</text>
<text x="594.8" y="377.2">9</text>
</g>
<g font-size="3.2" fill="#000080">
<text x="112.5" y="26.1">D3</text>
<text x="130.2" y="27.8">3K</text>
<text x="130.2" y="24.6">R1</text>
<text x="197.2" y="29.1">AMS1117-5.0</text>
<text x="197.2" y="26">U4</text>
<text x="81.8" y="42">C2</text>
<text x="106.6" y="36.7">DSR1M_C908221</text>
<text x="347.5" y="40.2">C7</text>
<text x="363" y="40.2">D2</text>
<text x="62.8" y="45.2">SMAJ18CA</text>
<text x="62.8" y="42">D1</text>
<text x="81.8" y="45.2">100uF</text>
<text x="98.8" y="45.2">100nF</text>
<text x="98.8" y="42">C1</text>
<text x="130.2" y="45.8">R2</text>
<text x="227.5" y="47.4">C3</text>
<text x="243.4" y="45.5">C4</text>
<text x="261.1" y="47.4">C5</text>
<text x="275.2" y="45.5">C6</text>
<text x="347.5" y="43.4">1nF</text>
<text x="362.2" y="43.7">MM1Z24</text>
<text x="130.2" y="49">1K</text>
<text x="227.5" y="50.4">22uF</text>
<text x="243.4" y="48.7">100nF</text>
<text x="261.1" y="50.4">22uF</text>
<text x="275.2" y="48.7">100nF</text>
<text x="381" y="57.9">MOSFET</text>
<text x="381" y="61">UMW30N06</text>
<text x="365.5" y="69.9">10K</text>
<text x="365.5" y="66.7">R4</text>
<text x="109.4" y="81.4">U1</text>
<text x="109.4" y="84.9">ATMEGA4809-AFR</text>
<text x="63.5" y="105.5">C10</text>
<text x="63.5" y="108.7">10nF</text>
<text x="388.8" y="111.9">LMT85LP</text>
<text x="388.8" y="108.7">TEMP</text>
<text x="337.4" y="119.6">C9</text>
<text x="218.7" y="124.9">C8</text>
<text x="335.8" y="123.1">100nF</text>
<text x="218.7" y="128.1">10nF</text>
<text x="81.1" y="149.2">10nF</text>
<text x="81.1" y="146">C12</text>
<text x="95.2" y="149.2">10nF</text>
<text x="95.2" y="146">C13</text>
<text x="178.2" y="154.6">100nF</text>
<text x="178.2" y="151.4">C19</text>
<text x="124.1" y="172.8">10nF</text>
<text x="124.1" y="169.6">C14</text>
<text x="112.5" y="209">BUTTON</text>
<text x="112.5" y="205.9">SW1</text>
<text x="156.6" y="209">BUTTON</text>
<text x="156.6" y="205.9">SW2</text>
<text x="227.1" y="209.6">OLED</text>
<text x="528.8" y="207.8">R8</text>
<text x="24.3" y="213.1">UPDI</text>
<text x="227.1" y="212.5">OLED 0.91&quot;</text>
<text x="528.8" y="210.9">1k</text>
<text x="54.3" y="220.1">4.7K</text>
<text x="54.3" y="216.8">R3</text>
<text x="499.8" y="220.1">U3</text>
<text x="528.8" y="221">C11</text>
<text x="499.8" y="223.2">CH224K</text>
<text x="528.8" y="223.9">1u</text>
<text x="330.3" y="233.1">TYPE-C_16P</text>
<text x="330.3" y="230">U2</text>
<text x="114.3" y="243.1">R5</text>
<text x="158.4" y="243.1">R6</text>
<text x="463.6" y="244.7">R7</text>
<text x="113.5" y="246.6">10K</text>
<text x="157.6" y="246.6">10K</text>
<text x="463.6" y="247.9">10k</text>
<text x="509.2" y="275.4">LED-0603_G</text>
<text x="509.2" y="272.2">LED3</text>
<text x="491.8" y="279.7">43k</text>
<text x="491.8" y="276.6">R11</text>
</g>
<g font-size="3.2">
<text x="184.8" y="33.4">1</text>
<text x="188.3" y="35.2">GND</text>
<text x="109" y="111.1">15</text>
<text x="113.9" y="112.5">GND</text>
<text x="153.7" y="122.7">GND</text>
<text x="162.5" y="121.6">43</text>
<text x="384.1" y="123.4">3</text>
<text x="387.6" y="125.2">GND</text>
<text x="131.9" y="152.4" transform="rotate(-90 131.9 152.4)">GND</text>
<text x="130.2" y="157.9" transform="rotate(-90 130.2 157.9)">29</text>
<text x="28" y="220.1">3</text>
<text x="225.3" y="220.4">2</text>
<text x="28" y="227.1">1</text>
<text x="28" y="223.6">2</text>
<text x="228.8" y="222.2">SCK</text>
<text x="332.5" y="241.6">A1</text>
<text x="338.2" y="243.3">GND</text>
<text x="353" y="243.3">GND</text>
<text x="361.8" y="241.6">B12</text>
<text x="330.5" y="266.3">A12</text>
<text x="338.2" y="268">GND</text>
<text x="353" y="268">GND</text>
<text x="361.8" y="266.3">B1</text>
</g>
<g font-size="3.2" fill="#00f">
<text x="184.8" y="37">2</text>
<text x="184.8" y="40.5">3</text>
<text x="188.3" y="38.7">VOUT</text>
<text x="201.4" y="38.7">VOUT</text>
<text x="211.8" y="37">4</text>
<text x="188.3" y="42.3">VIN</text>
<text x="116.1" y="93.6" transform="rotate(-90 116.1 93.6)">12</text>
<text x="119.6" y="93.6" transform="rotate(-90 119.6 93.6)">11</text>
<text x="123.1" y="93.6" transform="rotate(-90 123.1 93.6)">10</text>
<text x="126.6" y="93.6" transform="rotate(-90 126.6 93.6)">9</text>
<text x="130.2" y="93.6" transform="rotate(-90 130.2 93.6)">8</text>
<text x="133.7" y="93.6" transform="rotate(-90 133.7 93.6)">7</text>
<text x="137.2" y="93.6" transform="rotate(-90 137.2 93.6)">6</text>
<text x="140.8" y="93.6" transform="rotate(-90 140.8 93.6)">5</text>
<text x="144.3" y="93.6" transform="rotate(-90 144.3 93.6)">4</text>
<text x="147.8" y="93.6" transform="rotate(-90 147.8 93.6)">3</text>
<text x="151.3" y="93.6" transform="rotate(-90 151.3 93.6)">2</text>
<text x="154.9" y="93.6" transform="rotate(-90 154.9 93.6)">1</text>
<text x="117.8" y="101.2" transform="rotate(-90 117.8 101.2)">PC2</text>
<text x="121.4" y="101.2" transform="rotate(-90 121.4 101.2)">PC1</text>
<text x="124.9" y="101.2" transform="rotate(-90 124.9 101.2)">PC0</text>
<text x="128.4" y="101.2" transform="rotate(-90 128.4 101.2)">PB5</text>
<text x="131.9" y="101.2" transform="rotate(-90 131.9 101.2)">PB4</text>
<text x="135.5" y="101.2" transform="rotate(-90 135.5 101.2)">PB3</text>
<text x="139" y="101.2" transform="rotate(-90 139 101.2)">PB2</text>
<text x="142.5" y="101.2" transform="rotate(-90 142.5 101.2)">PB1</text>
<text x="146" y="101.2" transform="rotate(-90 146 101.2)">PB0</text>
<text x="149.6" y="101.2" transform="rotate(-90 149.6 101.2)">PA7</text>
<text x="153.1" y="101.2" transform="rotate(-90 153.1 101.2)">PA6</text>
<text x="156.6" y="101.2" transform="rotate(-90 156.6 101.2)">PA5</text>
<text x="109" y="104">13</text>
<text x="113.9" y="105.4">PC3</text>
<text x="154.9" y="105.1">PA4</text>
<text x="162.5" y="104">48</text>
<text x="162.5" y="107.5">47</text>
<text x="154.9" y="108.6">PA3</text>
<text x="154.9" y="112.1">PA2</text>
<text x="162.5" y="111.1">46</text>
<text x="109" y="114.6">16</text>
<text x="109" y="118.1">17</text>
<text x="113.9" y="116">PC4</text>
<text x="113.9" y="119.5">PC5</text>
<text x="139.7" y="119.2">PA0(EXTCLK)</text>
<text x="154.9" y="115.6">PA1</text>
<text x="162.5" y="114.6">45</text>
<text x="162.5" y="118.1">44</text>
<text x="384.1" y="119.9">2</text>
<text x="109" y="121.6">18</text>
<text x="109" y="125.2">19</text>
<text x="113.9" y="123">PC6</text>
<text x="387.6" y="121.6">VOUT</text>
<text x="109" y="128.7">20</text>
<text x="113.9" y="126.6">PC7</text>
<text x="113.9" y="130.1">PD0</text>
<text x="153" y="129.8">UPDI</text>
<text x="162.5" y="128.7">41</text>
<text x="109" y="132.2">21</text>
<text x="109" y="135.7">22</text>
<text x="113.9" y="133.6">PD1</text>
<text x="113.9" y="137.2">PD2</text>
<text x="155.2" y="133.3">PF6</text>
<text x="155.2" y="136.8">PF5</text>
<text x="162.5" y="132.2">40</text>
<text x="162.5" y="135.7">39</text>
<text x="109" y="139.3">23</text>
<text x="109" y="142.8">24</text>
<text x="113.9" y="140.7">PD3</text>
<text x="155.2" y="140.3">PF4</text>
<text x="155.2" y="143.9">PF3</text>
<text x="162.5" y="139.3">38</text>
<text x="162.5" y="142.8">37</text>
<text x="113.9" y="144.2">PD4</text>
<text x="117.8" y="152.4" transform="rotate(-90 117.8 152.4)">PD5</text>
<text x="121.4" y="152.4" transform="rotate(-90 121.4 152.4)">PD6</text>
<text x="124.9" y="152.4" transform="rotate(-90 124.9 152.4)">PD7</text>
<text x="135.5" y="152.4" transform="rotate(-90 135.5 152.4)">PE0</text>
<text x="139" y="152.4" transform="rotate(-90 139 152.4)">PE1</text>
<text x="142.5" y="152.4" transform="rotate(-90 142.5 152.4)">PE2</text>
<text x="146" y="152.4" transform="rotate(-90 146 152.4)">PE3</text>
<text x="149.6" y="152.4" transform="rotate(-90 149.6 152.4)">PF0(TOSC1)</text>
<text x="153.1" y="152.4" transform="rotate(-90 153.1 152.4)">PF1(TOSC2)</text>
<text x="156.6" y="152.4" transform="rotate(-90 156.6 152.4)">PF2</text>
<text x="116.1" y="157.9" transform="rotate(-90 116.1 157.9)">25</text>
<text x="119.6" y="157.9" transform="rotate(-90 119.6 157.9)">26</text>
<text x="123.1" y="157.9" transform="rotate(-90 123.1 157.9)">27</text>
<text x="133.7" y="157.9" transform="rotate(-90 133.7 157.9)">30</text>
<text x="137.2" y="157.9" transform="rotate(-90 137.2 157.9)">31</text>
<text x="140.8" y="157.9" transform="rotate(-90 140.8 157.9)">32</text>
<text x="144.3" y="157.9" transform="rotate(-90 144.3 157.9)">33</text>
<text x="147.8" y="157.9" transform="rotate(-90 147.8 157.9)">34</text>
<text x="151.3" y="157.9" transform="rotate(-90 151.3 157.9)">35</text>
<text x="154.9" y="157.9" transform="rotate(-90 154.9 157.9)">36</text>
<text x="110.9" y="213.4">1</text>
<text x="155" y="213.4">1</text>
<text x="225.3" y="216.9">1</text>
<text x="228.8" y="218.7">SDA</text>
<text x="110.9" y="227.5">2</text>
<text x="155" y="227.5">2</text>
<text x="225.3" y="227.5">4</text>
<text x="488.2" y="227.5">9</text>
<text x="228.8" y="229.2">GND</text>
<text x="488.2" y="231">2</text>
<text x="491.7" y="232.8">CFG2</text>
<text x="491.7" y="229.2">CFG1</text>
<text x="347.1" y="238.4" transform="rotate(-90 347.1 238.4)">17</text>
<text x="352.4" y="238.4" transform="rotate(-90 352.4 238.4)">18</text>
<text x="488.2" y="234.5">3</text>
<text x="488.2" y="239.8">4</text>
<text x="491.7" y="236.3">CFG3</text>
<text x="332.5" y="245.1">A4</text>
<text x="361.8" y="245.1">B9</text>
<text x="488.2" y="243.3">5</text>
<text x="491.7" y="241.6">DP</text>
<text x="491.7" y="245.1">DM</text>
<text x="507.6" y="243.3">PG</text>
<text x="513.5" y="241.6">10</text>
<text x="332.5" y="248.6">A5</text>
<text x="338.2" y="246.9">VBUS</text>
<text x="338.2" y="250.4">CC1</text>
<text x="351.5" y="246.9">VBUS</text>
<text x="351.6" y="250.4">SBU2</text>
<text x="361.8" y="248.6">B8</text>
<text x="488.2" y="250.4">8</text>
<text x="332.5" y="252.2">A6</text>
<text x="332.5" y="255.7">A7</text>
<text x="338.2" y="253.9">DP1</text>
<text x="338.2" y="257.5">DN1</text>
<text x="353.5" y="253.9">DN2</text>
<text x="353.9" y="257.5">DP2</text>
<text x="361.8" y="255.7">B6</text>
<text x="361.8" y="252.2">B7</text>
<text x="488.2" y="257.5">6</text>
<text x="488.2" y="253.9">7</text>
<text x="491.7" y="255.7">CC1</text>
<text x="491.7" y="252.2">VBUS</text>
<text x="513.3" y="257.5">11</text>
<text x="332.5" y="259.2">A8</text>
<text x="332.5" y="262.7">A9</text>
<text x="338.2" y="261">SBU1</text>
<text x="353.8" y="261">CC2</text>
<text x="361.8" y="262.7">B4</text>
<text x="361.8" y="259.2">B5</text>
<text x="491.7" y="259.2">CC2</text>
<text x="505.3" y="258.9">GND</text>
<text x="338.2" y="264.5">VBUS</text>
<text x="351.5" y="264.5">VBUS</text>
<text x="347.1" y="274.2" transform="rotate(-90 347.1 274.2)">19</text>
<text x="352.4" y="274.2" transform="rotate(-90 352.4 274.2)">20</text>
</g>
<g font-size="3.2" fill="#f00">
<text x="109" y="107.5">14</text>
<text x="113.9" y="108.9">VDD</text>
<text x="384.1" y="116.3">1</text>
<text x="387.6" y="118.1">VDD</text>
<text x="162.5" y="125.2">42</text>
<text x="153.9" y="126.2">VDD</text>
<text x="128.4" y="152.4" transform="rotate(-90 128.4 152.4)">AVDD</text>
<text x="126.6" y="157.9" transform="rotate(-90 126.6 157.9)">28</text>
<text x="225.3" y="223.9">3</text>
<text x="228.8" y="225.7">VCC</text>
<text x="513.5" y="227.5">1</text>
<text x="504.9" y="229.2">VDD</text>
</g>
</svg>
